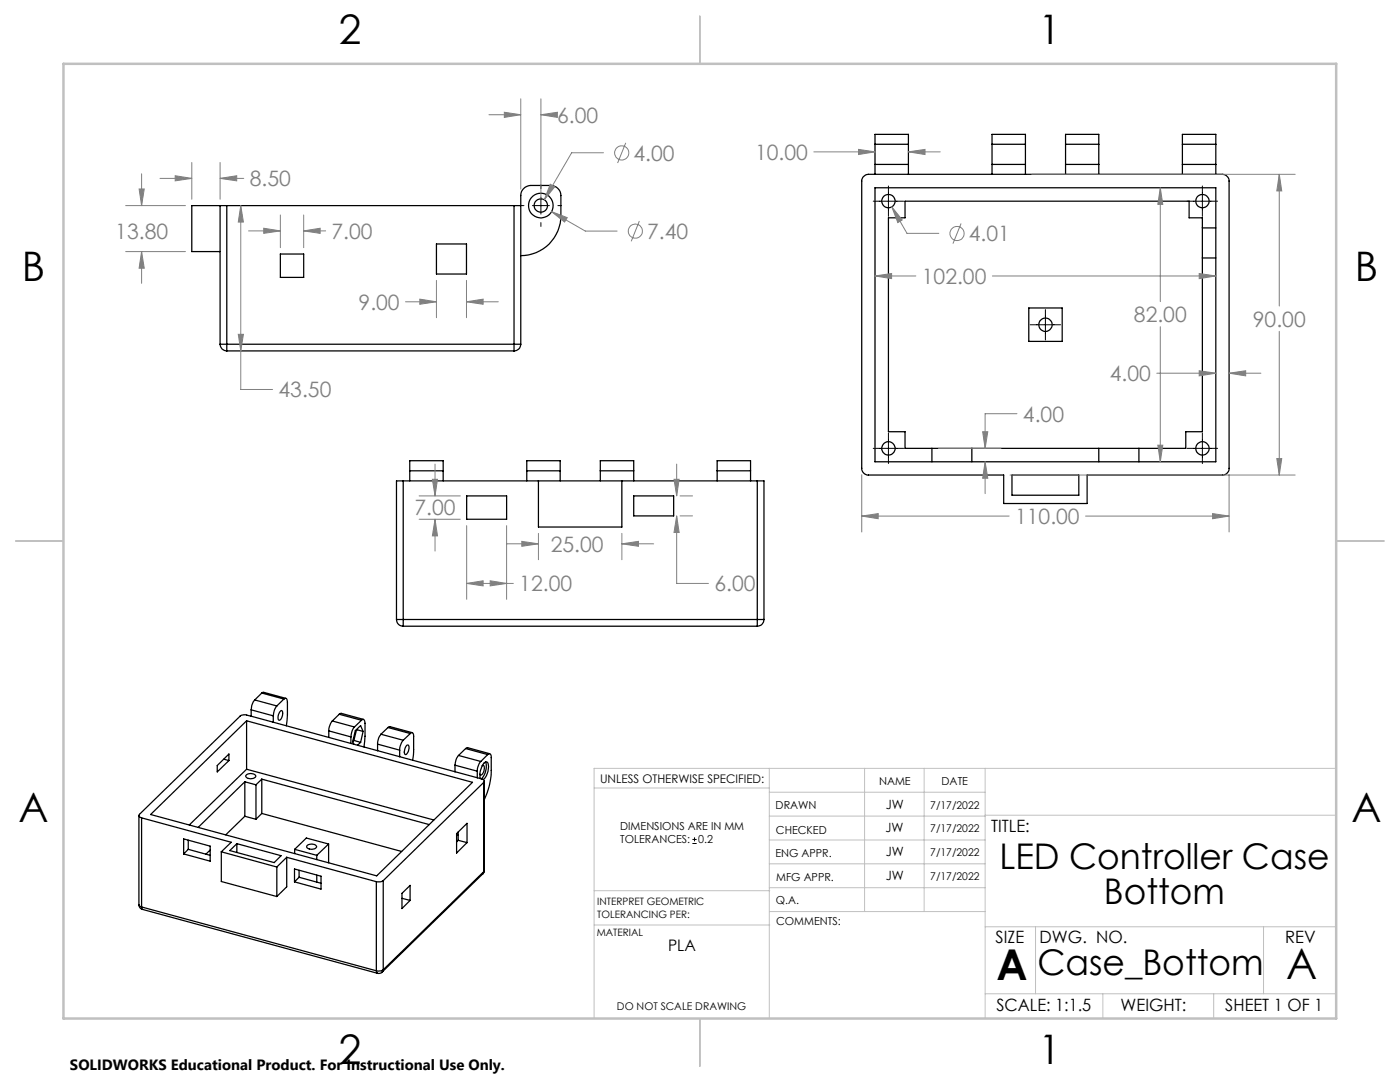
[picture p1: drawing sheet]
<svg xmlns="http://www.w3.org/2000/svg" width="279mm" height="216mm" viewBox="0 0 279 216" stroke-linecap="round" stroke-linejoin="round" font-family="sans-serif">
<g fill="none" stroke="#000" stroke-width=".25">
<path d="M172.4 35.2l.4-.3 .5-.1h70.7a1.39 1.39 0 0 1 1.3 1.3v57.4a1.33 1.33 0 0 1-1.3 1.3h-27v5.7h-16.7v-5.7h-27a1.33 1.33 0 0 1-1.3-1.3v-57.6zM174.6 28.8v-2h6.7v2M174.6 32.8v2M174.6 28.8h6.7M174.6 32.8h6.7M174.6 37.5h68v54.6h-68zM174.6 28.8v4M181.3 32.8v2M181.3 28.8v4M198 28.8v-2h6.6v2M198 32.8v2M198 28.8h6.6"/>
<path d="M198 32.8h6.6M198 28.8v4M204.6 32.8v2M204.6 28.8v4M212.7 32.8v2M212.7 28.8v-2h6.6v2M212.7 28.8h6.6M212.7 32.8h6.6M212.7 28.8v4M219.3 32.8v2M219.3 28.8v4M236 32.8v2"/>
<path d="M236 28.8v-2h6.6v2M236 28.8h6.6M236 32.8h6.6M236 28.8v4M242.6 32.8v2M242.6 28.8v4M43.9 41h1.4M43.9 41h-5.6v9.2h5.6M43.9 41v27.7M45.3 41v27.7M45.3 41h57.3M56 50.7h4.6v4.7h-4.6z"/>
<path d="M87.1 48.7h6v6h-6zM102.6 41h1.3M102.6 41v27.7M103.9 51a8 8 0 0 0 8-8v-4a2.05 2.05 0 0 0-2-2h-4a2.05 2.05 0 0 0-2 2v29.7M180.6 40.1h56.7v3.4h2.7v42.6h-3.4v3.4h-56v-3.4h-3.3v-42.6h3.3zM240 45.5h2.6M240 51.5h2.6M43.9 68.7h1.4M43.9 68.7a1.33 1.33 0 0 0 1.4 1.3M45.3 68.7v1.3M45.3 68.7h57.3M45.3 70h57.3"/>
<path d="M102.6 68.7h1.3M102.6 68.7v1.3M103.9 68.7a1.33 1.33 0 0 1-1.3 1.3M205.3 61.5h6.7v6.6h-6.7zM80.5 96h-1.4v27.6M80.5 96h70.6M80.5 96v27.6M81.8 93.9v-2h6.6v2M81.8 93.9h6.6M81.8 93.9v2.1M88.4 93.9v2.1M93.1 99h8v4.6h-8z"/>
<path d="M105.1 93.9v-2h6.7v2M105.1 93.9h6.7M105.1 93.9v2.1M107.5 96v9.2h16.6v-9.2M111.8 93.9v2.1M119.8 93.9v-2h6.7v2M119.8 93.9h6.7M119.8 93.9v2.1M126.5 99h7.9v3.9h-7.9zM126.5 93.9v2.1M143.1 93.9v-2h6.7v2M143.1 93.9h6.7"/>
<path d="M143.1 93.9v2.1M149.8 93.9v2.1M151.1 96h1.4v27.6M151.1 96v27.6M186 89.5v2.6M194 89.5v2.6M202 94.8h13.3v4h-13.3zM219.3 89.5v2.6M227.3 89.5v2.6M50.8 139.7a3.1 3.1 0 0 0-.7 1.9M50.8 139.7l4.4 1.2M52.2 138.3l.4-.2 4.4 1.2"/>
<path d="M52.2 138.3l4.5 1.2M52.2 138.3l-1.4 1.4M56.7 139.5l.4-.1 .3 .7v2.6l-.3 2.1M56.7 139.5l-1.5 1.4M79.1 123.6h1.4M79.1 123.6a1.33 1.33 0 0 0 1.4 1.4M80.5 123.6v1.4M80.5 123.6h70.6M80.5 125h70.6M151.1 123.6h1.4M151.1 123.6v1.4M152.5 123.6a1.33 1.33 0 0 1-1.4 1.4"/>
<path d="M43.4 152.8l2.3-2.3v1.3l-2.3 2.2zM44.7 151.5l1 .3M48.9 156l2.2 .6M48.9 156l-9.4 9.1M48.9 156v6.9M49.1 154.7a1.25 1.25 0 0 1 1.9 .2 1.22 1.22 0 0 1-2-.1zM49.2 153.5l-11.4 11.1M49.2 153.5l37.4 10.1M49.2 143.8v9.7M50.1 142.9l-.9-.2a1.54 1.54 0 0 0-1.3 .2l-20.1 19.6a.45 .45 0 0 0 0 .5 .45 .45 0 0 0 .5 .2M50.1 142.9l4.4 1.2M50.1 141.6l4.4 1.2"/>
<path d="M50.1 141.6v1.3M51.1 156.6v6.9M52.2 155.5l33.5 9M52.2 155.5l-1.1 1.1M52.2 155.5v6.8M54.5 144.1l11.1 3M54.5 142.8v1.3M55.2 140.9a3.3 3.3 0 0 0-.7 1.9M55.9 142l.2-.2a1.24 1.24 0 0 1-.1 1.7l-.2 .2a1.19 1.19 0 0 1 .1-1.7zM65.6 147.1l29.6 8.1M65.6 145.8l4.4 1.2M65.6 145.8v1.3"/>
<path d="M66.3 143.9a3.3 3.3 0 0 0-.7 1.9M66.3 143.9l4.4 1.2M67.7 142.5l.4-.2 4.4 1.2M67.7 142.5l4.4 1.2M67.7 142.5l-1.4 1.4M70 147v1.3M70.4 148l.2 .5M70.6 147.7l-.2 .3M70.6 147.7l1.4 .4M70.7 145.1a3.3 3.3 0 0 0-.7 1.9M71.2 145.6h.1M71.2 145.6l-.6 2.1"/>
<path d="M71.2 145.6l1.3 .3M72 148.1l-.6 .6M72.1 143.7l.3-.2 .2 .1 .2 .7v2.6l-.2 2.1M72.1 143.7l-1.4 1.4M72.5 145.9l-.5-1.1-1.1 1-.5 2.2M72.5 145.9l-.5 2.2M75.4 148.5l4.4 1.2M75.4 148.5v1.3M76 146.5a3 3 0 0 0-.6 2M76 146.5l4.5 1.2M77.4 145.2l.4-.2 4.5 1.2M77.4 145.2l4.5 1.2"/>
<path d="M77.4 145.2l-1.4 1.3M79.8 149.7v1.3M80.5 147.7a3.3 3.3 0 0 0-.7 2M81.2 148.7h.1a.75 .75 0 0 1 .2 1.1l-.5 .8a.81 .81 0 0 1-.2-1.2zM81.9 146.4l.4-.2 .2 .5v3.3l-.2 1.7M81.9 146.4l-1.4 1.3M90.8 152.7l4.4 1.2M90.8 152.7v1.3M91.5 150.7a3.1 3.1 0 0 0-.7 2M91.5 150.7l4.5 1.2M92.9 149.4l.4-.2 4.4 1.2M92.9 149.4l4.4 1.2"/>
<path d="M92.9 149.4l-1.4 1.3M95.2 155.2l.9 .2a.42 .42 0 0 1 .5 .2 .42 .42 0 0 1 0 .5M95.2 153.9v1.3M95.9 155.4a3.2 3.2 0 0 1 1-3.4h.2a1.89 1.89 0 0 1 .2 2.2l-.4 .8-.5 .5M96 151.9a3.1 3.1 0 0 0-.8 2M96.2 152.8l.2-.1a1.38 1.38 0 0 1-.2 1.9l-.2 .1-.2-.2M96.6 156.1l-20.1 19.6M96.6 156.1v17.8M96.7 155.9v17.8M96.9 152a3.4 3.4 0 0 1-.8 3.4M97.3 150.6a.46 .46 0 0 1 .7-.1 .46 .46 0 0 1 0 .7v2.5a13.6 13.6 0 0 1-1.3 5.8M97.3 150.6l-1.3 1.3"/>
<path d="M27.7 162.7v17.8M28.3 163.2l17.8 4.9-1.9 1.9M28.3 163.2v17.8M30.1 162.5l19.1-18.7 45.1 12.3-19.1 18.7zM36.7 167.4l5.2 1.4v3l-5.2-1.4zM37.6 169.5l-.9 .9M37.6 169.5l4.3 1.2M37.6 167.6v1.9M41.9 169.6l-.8 .8M44.2 170l11 3M44.2 170v5.9l11 3M45.9 169.7l1.4-1.4 8.8 2.4-1.4 1.4z"/>
<path d="M47.3 168.3v1.8M48.9 162.9l-3.9 3.7M48.9 162.9l2.2 .6M52.2 162.3l-1.1 1.2M52.2 162.3l28 7.6M55.2 173v5.9M57.2 171.1l17.9 4.8M57.2 171.1l-2 1.9M57.2 171.1v5.9l-2 1.9M58.8 173.4l5.3 1.4v2.6l-5.3-1.4zM58.8 169.5l4.4 1.2M58.8 169.5v.8"/>
<path d="M59.7 175l-.9 1M59.7 175l4.4 1.2M59.7 173.7v1.3M61.3 168.7a1.25 1.25 0 0 1 1.9 .3 1.29 1.29 0 0 1-2 0zM63.2 170.7v.8M63.2 174.6v1.4M65.6 168.4l-4.5-1.2-2.3 2.3M65.6 168.4l-2.4 2.3M65.6 168.4v3.8M75.1 175.9v17.8M76.5 175.7a1.65 1.65 0 0 1-1.4 .2M76.5 175.7v17.8"/>
<path d="M80.2 178.3l1.6-1.6v3l-1.6 1.6zM80.2 179.2l1.6 .5M91.1 166.6l.3 .1M91.1 166.3l2.1-2v3.8l-2.1 2.1zM91.4 167.7l1.8 .4M91.4 167.7l-.3 .3M91.4 166v1.7M96.3 174.4l-20 19.6M96.6 173.9l-.3 .5M96.6 173.9l-20.1 19.6M96.7 173.7l-.4 .7M96.7 173.7l-.1 .2"/>
<path d="M27.7 180.5a.91 .91 0 0 0 .8 1M27.7 180.5l.1 .3 .5 .2M28.3 181l.2 .5M28.3 181l46.8 12.7M28.5 181.5l46.8 12.7M75.1 193.7l.2 .5M76.3 194l-.5 .2h-.5M76.5 193.5a1.65 1.65 0 0 1-1.4 .2M76.5 193.5l-.2 .5"/>
<circle cx="107.9" cy="41" r="1.34"/>
<circle cx="107.9" cy="41" r="2.47"/>
<circle cx="177.3" cy="40.1" r="1.34"/>
<circle cx="240" cy="40.1" r="1.35"/>
<circle cx="208.6" cy="64.8" r="1.35"/>
<circle cx="177.3" cy="89.5" r="1.33"/>
<circle cx="240" cy="89.5" r="1.34"/>
</g>
<g fill="none" stroke="#808080" stroke-width=".2">
<path d="M103.9 19.7v18M107.9 19.7v20.1M27.8 37.7h1l-.5 3.3zM28.3 34.7v6.3M31.9 35.6h6.4M35 35.1l3.3 .5-3.3 .5zM38.3 32.4v7.4M43.9 35.6l3.3-.5v1zM43.9 32.4v7.4M43.9 35.6h4.7M97.6 22.9h6.3M100.6 22.4l3.3 .5-3.3 .5z"/>
<path d="M107.9 22.9l3.3-.5v1zM107.9 22.9h2.1M109.8 36.8l.9 .5-2.1 2.6zM120.4 30.5h-6.3l-5.5 9.4M124.9 28.5l-1.6 4M162.4 30.3h12.2M171.3 29.8l3.3 .5-3.3 .5zM181.3 30.3l3.3-.5v1zM181.3 30.3h6.3M205.9 34.8h52.6M231.6 37.5l.5 3.3h-1zM231.6 37.5v22.7"/>
<path d="M255.3 34.8l.5 3.3h-1zM255.3 34.8v26.3M25.1 50.2h11.9M25.1 41h11.9M28.3 50.2l.5 3.3h-1zM28.3 50.2v6.4M48 41l.6 3.3h-1zM48 41v36.7h6.4M49.6 46.1h6.4M52.6 45.5l3.4 .6-3.4 .5zM56 42.9v6.5M60.6 46.1l3.3-.6v1.1z"/>
<path d="M60.6 42.9v6.5M60.6 46.1h4.4M83.8 59.7l3.3 .5-3.3 .5zM87.1 56v7.4M93.1 56v7.4M110.1 42.2l3.1 1.2-.5 .9zM110.1 42.2l6.7 3.9h6.4M127.6 44.1l-1.6 4.1M174.6 55.1l3.3-.5v1zM174.6 55.1h8.2M178 41.3l2.1 2.6-.9 .5zM178 41.3l3 5.3h6.4"/>
<path d="M191.8 44.6l-1.6 4M198 55.1h44.6M239.3 54.6l3.3 .5-3.3 .5zM47.6 66.7h1l-.6 3.3zM80.9 60.2h6.2M93.1 60.2l3.3-.5v1zM93.1 60.2h6.3M230.9 74.5h11.7M231.6 65.2v26.9M239.3 74l3.3 .5-3.3 .5zM245.3 74.5l3.3-.5v1zM245.3 74.5h6.3"/>
<path d="M255.3 66.1v28.7M83.6 99h8.3M86.3 95.6h1l-.5 3.4zM86.8 92.6v6.4M134.5 95.6h1l-.5 3.4zM135 92.6v6.4M135.7 99h2.5M172 94.7v11.5M187.3 89.5h12.5M196.1 86.1h1l-.5 3.4zM196.6 92.1l.5 3.3h-1zM196.6 92.1v6.4"/>
<path d="M201.6 94.8h56.9M203 82.6h-6.4v6.9M231.1 88.8h1l-.5 3.3zM245.3 94.7v11.5M254.8 91.5h1l-.5 3.3zM83.6 103.6h8.3M86.8 103.6l.5 3.3h-1zM86.8 103.6v6.4M93.1 116.4l3.3-.5v1zM93.1 104.9v14.7M93.1 116.4h9.3M97.8 115.9l3.3 .5-3.3 .5z"/>
<path d="M101.1 104.9v14.7M101.1 108.5h6.4M104.1 108l3.4 .5-3.4 .5zM107.5 106.4v5.3M124.1 108.5l3.3-.5v1zM124.1 106.4v5.3M124.1 108.5h6.4M135 102.9l.5 3.4h-1zM135 102.9v13.5h6.4M135.7 102.9h2.5M172 103l3.3-.5v1zM172 103h29.4"/>
<path d="M216.6 103h28.7M242 102.5l3.3 .5-3.3 .5z"/>
<circle cx="124.1" cy="30.5" r="1.42"/>
<circle cx="126.8" cy="46.1" r="1.4"/>
<circle cx="191" cy="46.6" r="1.42"/>
</g>
<g fill="none" stroke="#000" stroke-width=".2">
<path d="M107.9 36.9v.7M107.9 39.3v3.4M177.3 37.1v6.1M240 37.1v6.1M103.8 41h.8M106.3 41h3.3M107.9 44.4v.8M111.3 41h.8M174.3 40.1h6M236.9 40.1h6.1M205.6 64.8h6.1M208.6 61.8v6"/>
<path d="M174.3 89.5h6M177.3 86.4v6.1M236.9 89.5h6.1M240 86.4v6.1M138.2 168.3h.8M138.2 167.5h.8M138.6 167.1v.8"/>
</g>
<g fill="none" stroke="#c0c0c0" stroke-width=".2">
<path d="M118.6 157.2h34.9M153.5 153.3v49.9M153.5 158.1h43.1M172.5 153.3v28.6M184.4 153.3v28.6M196.6 153.3v49.9M266.7 153.3h-148.1v49.9M118.6 177.7h35M153.5 167.6h43.1M153.5 162.8h43.1M153.5 172.4h43.1M153.5 177.1h43.1"/>
<path d="M196.6 162.7h70.1M118.6 184.6h35M153.6 181.9h43M196.6 198.3h70.1M196.6 184.9h70.1M206.7 184.9v13.4M220.1 198.3v4.9M242.2 198.3v4.9M252.2 184.9v13.4"/>
</g>
<path d="M139.7 3.2v9.5M3.1 107.9h9.6M266.7 107.9h9.5M139.7 203.2v9.6" fill="none" stroke="#c0c0c0" stroke-width=".25"/>
<path d="M12.7 12.7h254v190.5h-254z" fill="none" stroke="#c0c0c0" stroke-width=".5"/>
<path d="M178 41.3l1.2 3.1 .9-.5zM174.6 55.1l3.3-.5v1zM239.3 54.6l3.3 .5-3.3 .5zM231.6 37.5l.5 3.3h-1zM231.1 88.8h1l-.5 3.3zM196.1 86.1h1l-.5 3.4zM196.6 92.1l.5 3.3h-1zM239.3 74l3.3 .5-3.3 .5zM245.3 74.5l3.3-.5v1zM255.3 34.8l.5 3.3h-1zM254.8 91.5h1l-.5 3.3zM172 103l3.3-.5v1zM242 102.5l3.3 .5-3.3 .5zM171.3 29.8l3.3 .5-3.3 .5zM181.3 30.3l3.3-.5v1zM93.1 60.2l3.3-.5v1zM83.8 59.7l3.3 .5-3.3 .5zM60.6 46.1l3.3-.6v1.1zM52.6 45.5l3.4 .6-3.4 .5zM109.8 36.8l-1.2 3.1 2.1-2.6zM110.1 42.2l2.6 2.1 .5-.9zM48 41l.6 3.3h-1zM47.6 66.7h1l-.6 3.3zM28.3 50.2l.5 3.3h-1zM27.8 37.7h1l-.5 3.3zM35 35.1l3.3 .5-3.3 .5zM43.9 35.6l3.3-.5v1zM100.6 22.4l3.3 .5-3.3 .5zM107.9 22.9l3.3-.5v1zM93.1 116.4l3.3-.5v1zM97.8 115.9l3.3 .5-3.3 .5zM135 102.9l.5 3.4h-1zM134.5 95.6h1l-.5 3.4zM86.3 95.6h1l-.5 3.4zM86.8 103.6l.5 3.3h-1zM104.1 108l3.4 .5-3.4 .5zM124.1 108.5l3.3-.5v1z" fill="#808080"/>
<g font-size="8.5">
<text x="198.9" y="195.5">A</text>
<text x="256.7" y="195.4">A</text>
</g>
<g font-size="8.1">
<text x="67.6" y="8.9">2</text>
<text x="207.3" y="8.9">1</text>
<text x="4.4" y="56.2">B</text>
<text x="270.4" y="56.2">B</text>
<text x="3.7" y="164.1">A</text>
<text x="269.7" y="164.1">A</text>
<text x="67.6" y="212.4">2</text>
<text x="207.3" y="212.4">1</text>
</g>
<g font-size="7.1">
<text x="199.5" y="173.4">LED Controller Case</text>
<text x="220.3" y="180.5">Bottom</text>
<text x="207" y="194.6">Case_Bottom</text>
</g>
<g font-size="4.2" fill="#808080">
<text x="111.2" y="24.5">6.00</text>
<text x="126.4" y="32">4.00</text>
<text x="150.7" y="31.9">10.00</text>
<text x="49.8" y="37.2">8.50</text>
<text x="23" y="47.7">13.80</text>
<text x="66.2" y="47.7">7.00</text>
<text x="129.1" y="47.7">7.40</text>
<text x="193.3" y="48.1">4.01</text>
<text x="184" y="56.7">102.00</text>
<text x="71.6" y="61.8">9.00</text>
<text x="226.3" y="64.3">82.00</text>
<text x="250" y="65.2">90.00</text>
<text x="221.5" y="76.1">4.00</text>
<text x="55.6" y="79.3">43.50</text>
<text x="204.2" y="84.1">4.00</text>
<text x="82.7" y="102.8">7.00</text>
<text x="202.6" y="104.6">110.00</text>
<text x="109.9" y="110.1">25.00</text>
<text x="103.6" y="118">12.00</text>
<text x="142.6" y="118">6.00</text>
</g>
<g font-size="3.4">
<text x="197.8" y="166">TITLE:</text>
<text x="198.7" y="188.1">SIZE</text>
<text x="207.5" y="188.1">DWG. NO.</text>
<text x="256.5" y="188.2">REV</text>
<text x="198.8" y="201.7">SCALE: 1:1.5</text>
<text x="223.6" y="201.7">WEIGHT:</text>
<text x="244.5" y="201.7">SHEET 1 OF 1</text>
</g>
<text font-size="3.2" x="133.3" y="189.8">PLA</text>
<text font-size="3" x="14" y="213.5">SOLIDWORKS Educational Product. For Instructional Use Only.</text>
<g font-size="2.5">
<text x="176.8" y="161.3">JW</text>
<text x="176.7" y="166.1">JW</text>
<text x="176.8" y="170.9">JW</text>
<text x="176.8" y="175.6">JW</text>
</g>
<text font-size="2.4" x="119.8" y="156.2">UNLESS OTHERWISE SPECIFIED:</text>
<g font-size="2.2">
<text x="154.8" y="161.4">DRAWN</text>
<text x="175.4" y="156.6">NAME</text>
<text x="187.9" y="156.7">DATE</text>
<text x="123.8" y="165.6">DIMENSIONS ARE IN MM</text>
<text x="154.9" y="166.3">CHECKED</text>
<text x="123.8" y="168.3">TOLERANCES:</text>
<text x="139.3" y="168.3">0.2</text>
<text x="154.8" y="171">ENG APPR.</text>
<text x="154.9" y="175.7">MFG APPR.</text>
<text x="154.9" y="180.4">Q.A.</text>
<text x="154.9" y="184.6">COMMENTS:</text>
</g>
<g font-size="2.1">
<text x="185.7" y="161.4">7/17/2022</text>
<text x="185.7" y="166.1">7/17/2022</text>
<text x="185.7" y="170.9">7/17/2022</text>
<text x="185.7" y="175.6">7/17/2022</text>
<text x="123.1" y="201.6">DO NOT SCALE DRAWING</text>
</g>
<g font-size="2">
<text x="119.2" y="180.6">INTERPRET GEOMETRIC</text>
<text x="119.2" y="183.1">TOLERANCING PER:</text>
<text x="119.1" y="186.7">MATERIAL</text>
</g>
</svg>
